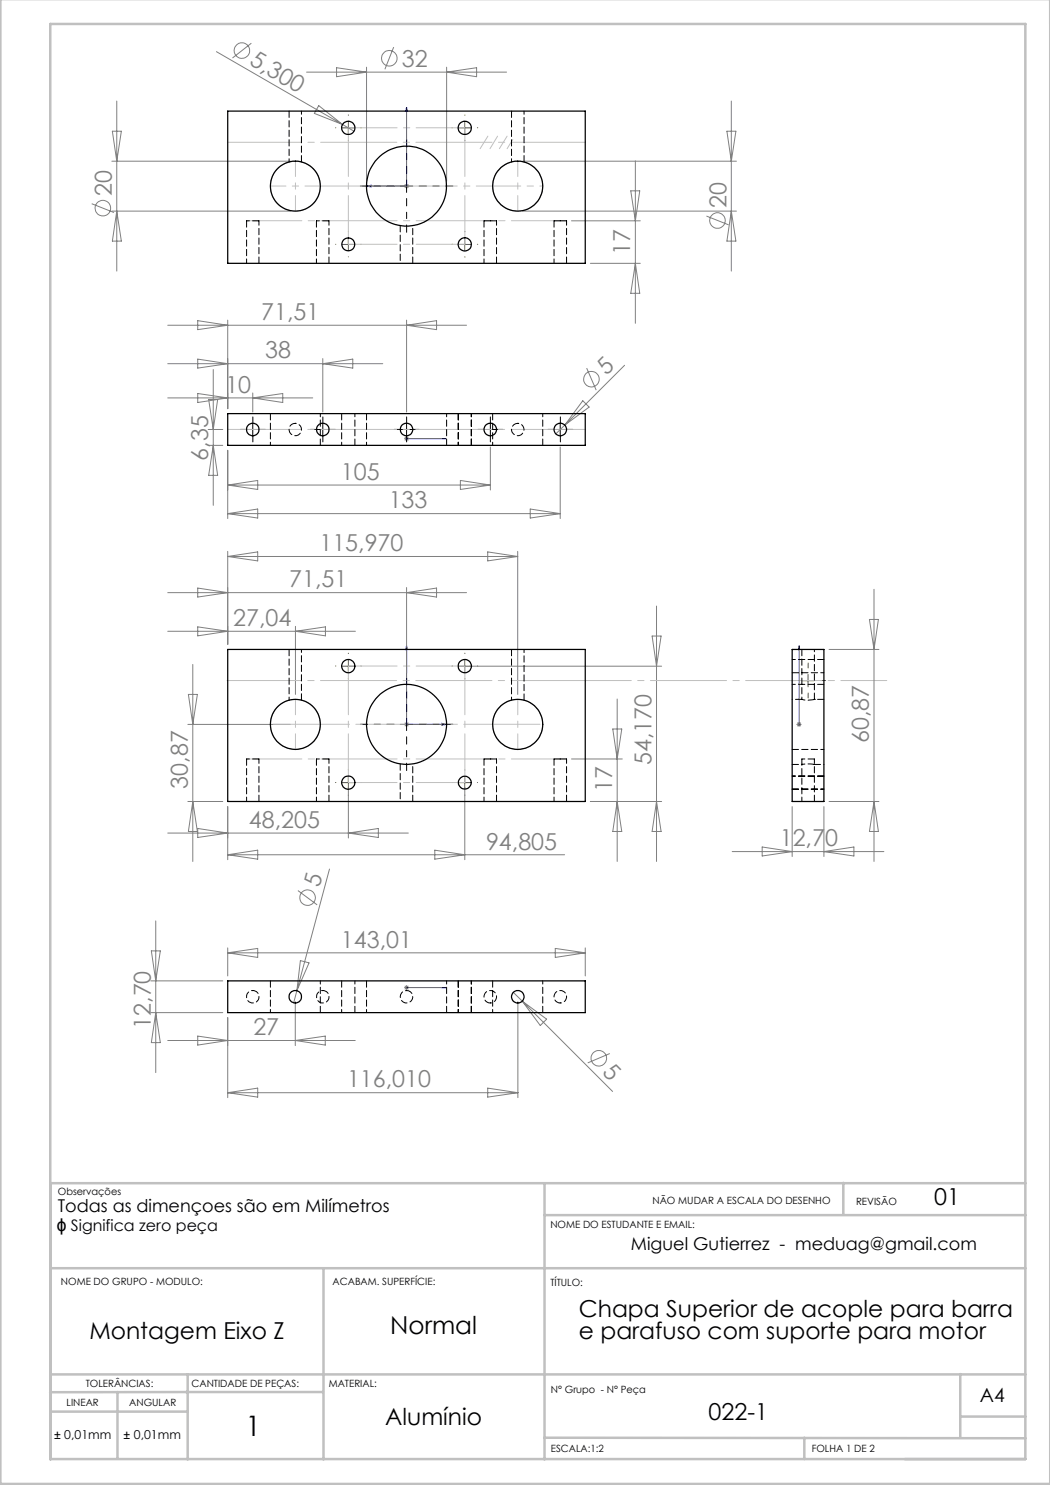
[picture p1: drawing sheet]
<svg xmlns="http://www.w3.org/2000/svg" width="210mm" height="297mm" viewBox="0 0 210 297" stroke-linecap="round" stroke-linejoin="round" font-family="sans-serif">
<g fill="none" stroke="#808080" stroke-width=".2">
<path d="M43.3 10.3l25.2 14.6M50.3 8.6l-3.8 3M61.3 14.4h40M67.3 13.5l6 .9-6 .9zM73.3 13.4v22.8M78.7 9.4l-1.7 4.5M89.3 13.4v22.8M89.3 14.4l6-.9v1.8zM22.4 32.2h35.7M22.5 26.2h1.8l-.9 6zM23.4 20.2v34M63.7 21.1l4.8 3.8-5.6-2.2z"/>
<path d="M68.5 24.9l2.3 1.3M80.8 37.2h1M81 36.9l.7 .7M81.3 36.7v1M81.7 36.9l-.7 .7M104.5 32.2h42.8M126.2 38.2h1.8l-.9 6zM127.1 32.2v32.5M145.4 26.2h1.8l-.9 6zM146.3 20.2v34M18.3 40.7l4.5 1.8M22.4 42.2h35.7"/>
<path d="M23.4 42.2l.9 6h-1.8zM104.5 42.2h42.8M114.3 44.2h13.8M118.1 52.7h10M127.1 52.7l.9 6h-1.8zM141.3 43.2l4.4 1.8M146.3 42.2l.9 6h-1.8zM33.5 79.6h29M33.5 72.7h43.1M33.5 65h59.8M39.5 64.1l6 .9-6 .9zM39.5 71.8l6 .9-6 .9z"/>
<path d="M39.5 78.7l6 .9-6 .9zM41.7 79.9h1.8l-.8 6zM42.7 73.9v27.2M45.5 64v17.7M50.6 78.6v3.8M50.6 79.6l6-.9v1.8zM64.6 71.7v10.7M64.6 72.7l6-.9v1.8zM81.3 64v18.4M81.3 65l6-.9v1.8zM117.3 73.6l1.9 4.4M124.9 73.1l-11.9 11.9"/>
<path d="M41.6 85.9h3M41.6 89.1h3M42.7 89.1l.8 6h-1.8zM45.5 90.1v13.6M45.5 97l6-.9v1.8zM45.5 97h52.6M80.8 87.7h1M81 87.4l.7 .7M81.3 87.2v1M81.7 87.4l-.7 .7M92.1 96.1l6 .9-6 .9zM98.1 89.4v8.6"/>
<path d="M112 89.4v14.3M113 85l-1.8 1.8M116.6 80.1l1.2 1.3-4.8 3.6zM33.5 118.5h59.8M39.5 117.6l6 .9-6 .9zM45.5 110.3v18.6M45.5 111.3h58M45.5 111.3l6-.9v1.8zM45.5 102.7l6-.9v1.8zM45.5 102.7h66.5M81.3 117.5v17.1M81.3 118.5l6-.9v1.8z"/>
<path d="M97.5 110.4l6 .9-6 .9zM103.5 110.3v28.6M106 101.8l6 .9-6 .9zM174.8 117.9v54.4M33.5 126.3h37.6M37.7 138.9h1.8l-.9 6zM38.6 132.9v39.4M39.5 125.4l6 .9-6 .9zM59.1 125.3v13.6M59.1 126.3l6-.9v1.8zM93.9 133.2h38.4M123.4 139.8v32.5"/>
<path d="M130.4 127.2h1.8l-.9 6zM131.3 121.2v51.1M165.8 129.9h10M173.9 123.9h1.8l-.9 6zM37.6 144.9h20.5M69.7 157.5v10.1M80.8 144.9h1M81 144.5l.7 .7M81.3 144.4v1M81.7 144.5l-.7 .7M93 157.5v14.4M114.3 151.8h10.2"/>
<path d="M122.6 145.8h1.8l-1 6zM159.3 144.9h1M159.5 144.5l.7 .7M159.8 144.4v1M160.2 144.5l-.7 .7M33.5 166.6h48.2M37.6 160.3h7M38.6 160.3l.9 6h-1.8zM39.5 165.7l6 .9-6 .9zM45.5 161.3v10.6M45.5 171l6-1v1.8zM45.5 171h67.4"/>
<path d="M59.6 178.1l3.8 2.9M65.9 173.8l-6.5 24.4M69.7 166.6l6-.9v1.8zM87 170l6 1-6 .8zM118.1 160.3h14.2M123.4 160.3l1 6h-1.8zM131.3 160.3l.9 6h-1.8zM146.4 170.3h30.4M152.4 169.4l6 .9-6 .9zM158.4 161.3v10M164.8 161.3v10M164.8 170.3l6-.9v1.8z"/>
<path d="M165.8 160.3h10M174.8 160.3l.9 6h-1.8zM30.2 196.2h14.4M30.3 190.2h1.8l-.9 6zM31.2 184.2v30.3M45.5 189.6v5.6M45.5 190.6l6-.9v1.8zM45.5 190.6h71.6M59.4 198.2l-.7 2.4M60.1 192.1l1.7 .5-2.4 5.6zM80.8 197.5h1M81 197.2l.7 .7"/>
<path d="M81.3 197v1M81.7 197.2l-.7 .7M102.7 198.5l1.8 1.7M111.1 189.7l6 .9-6 .9zM117.1 189.6v5.6M30.2 202.5h14.4M31.2 202.5l.9 6h-1.8zM33.5 208.1h37.5M39.5 207.2l6 .9-6 .9zM45.5 203.5v16M45.5 218.5l6-.9v1.8zM45.5 218.5h58.1"/>
<path d="M59.1 200.3v8.8M59.1 208.1l6-.9v1.8zM97.5 217.6l6.1 .9-6.1 .9zM103.6 200.3v19.2M104.5 200.2l18 18.1M104.5 200.2l4.8 3.6-1.2 1.3zM122 210.7l-4.5 1.9"/>
<circle cx="48.4" cy="10.1" r="1.55"/>
<circle cx="77.8" cy="11.6" r="1.56"/>
<circle cx="20.6" cy="41.6" r="1.56"/>
<circle cx="143.5" cy="44.1" r="1.55"/>
<circle cx="118.3" cy="75.8" r="1.55"/>
<circle cx="61.5" cy="179.5" r="1.55"/>
<circle cx="119.7" cy="211.7" r="1.56"/>
</g>
<g fill="none" stroke="#c0c0c0" stroke-width=".2">
<path d="M97.6 27.2l-1.6 2.5M99.5 27.2l-1.5 2.5M101.4 27.2l-1.5 2.5M102.6 27.9l-1.2 1.8"/>
<circle cx="59.1" cy="37.2" r="5"/>
<circle cx="103.5" cy="37.2" r="5"/>
<circle cx="59.1" cy="144.9" r="5"/>
<circle cx="103.5" cy="144.9" r="5"/>
</g>
<g fill="none" stroke="#00f" stroke-width=".2">
<path d="M73.4 37.2l.8-.2v.4zM81.3 21.5l.2 .8h-.4zM81.3 21.5v15.7h-7.9M81.1 87.7h.4zM81.3 87.7h.1M81.3 87.7h7.9M89.2 87.7h-.8h.8M81.3 129.1l.2 .8h-.4zM81.3 129.1v15.8h7.9M159.8 129.1v.8v-.8M159.8 129.1v15.8M88.4 144.7l.8 .2-.8 .2z"/>
<path d="M159.8 144.7v.4zM159.8 144.9h.1M81.1 197.5h.4zM81.3 197.5h.1M81.3 197.5h7.9M89.2 197.5h-.8h.8"/>
</g>
<path d="M78.8 37.2h-6.7M81.3 34.7v-6.7M81.3 39.7v6.8M83.8 37.2h6.8M78.8 144.9h-6.7M81.3 142.4v-6.8M81.3 147.4v6.7M83.8 144.9h6.8" fill="none" stroke="#000" stroke-width=".2" stroke-dasharray="15.2 1.3 1.3 1.3" stroke-dashoffset="13.8"/>
<g fill="none" stroke="#000" stroke-width=".2" stroke-dasharray="15.2 1.3 1.3 1.3">
<path d="M49.3 85.9h-1.2M50.6 84.6v-1.2M50.6 87.1v1.3M51.8 85.9h1.3M63.3 85.9h-1.2M64.6 84.6v-1.2M64.6 87.1v1.3M65.8 85.9h1.3M80.1 85.9h-1.3M81.3 84.6v-1.2M81.3 87.1v1.3M82.6 85.9h1.2"/>
<path d="M96.8 85.9h-1.2M98.1 84.6v-1.2M98.1 87.1v1.3M99.3 85.9h1.3M110.8 85.9h-1.2M112.1 84.6v-1.2M112.1 87.1v1.3M113.3 85.9h1.3"/>
</g>
<g fill="none" stroke="#000" stroke-width=".2">
<path d="M80 37.2h2.5M81.3 36v2.5M49.3 85.9h2.5M50.6 84.7v2.5M63.3 85.9h2.5M64.6 84.7v2.5M80 85.9h2.5M81.3 84.7v2.5M96.8 85.9h2.5M98.1 84.7v2.5M110.8 85.9h2.5M112 84.7v2.5"/>
<path d="M80 144.9h2.5M81.3 143.6v2.5"/>
</g>
<g fill="none" stroke="#808000" stroke-width=".2" stroke-dasharray="15.2 1.3 1.3 1.3">
<path d="M67.2 25.6h-.1M69.7 23.1v-.1M69.7 28.1h.1M72.2 25.6h.1M90.5 25.6h-.1M93 23.1v-.1M93 28.1h.1M95.5 25.6h.1M67.2 48.9h-.1M69.7 46.4v-.1M69.7 51.4h.1M72.2 48.9h.1"/>
<path d="M90.5 48.9h-.1M93 46.4v-.1M93 51.4h.1M95.5 48.9h.1M67.2 133.2h-.1M69.7 130.7v-.1M69.7 135.7v.1M72.2 133.2h.1M90.5 133.2h-.1M93 130.7v-.1M93 135.7v.1M95.5 133.2h.1"/>
<path d="M159.1 136.1h-1M161.6 133.6v-1M161.6 138.6v1M164.1 136.1h1M67.2 156.5h-.1M69.7 154v-.1M69.7 159v.1M72.2 156.5h.1M90.5 156.5h-.1M93 154h.1M93 159h.1M95.5 156.5h.1"/>
</g>
<g fill="none" stroke="#808000" stroke-width=".2">
<path d="M68.4 25.6h2.5M69.7 24.3v2.5M91.7 25.6h2.5M93 24.3v2.5M68.4 48.9h2.5M69.7 47.6v2.5M91.7 48.9h2.5M93 47.6v2.5M68.4 133.2h2.5M69.7 132v2.5M91.7 133.2h2.5M93 132v2.5"/>
<path d="M160.4 136.1h2.5M161.6 134.9v2.5M68.4 156.5h2.5M69.7 155.3v2.5M91.7 156.5h2.5M93 155.3v2.5"/>
</g>
<path d="M69.7 25.6h23.3M93 25.6v23.3M69.7 48.9v-23.3M93 48.9h-23.3M69.7 133.2h23.3M93 133.2v23.3M69.7 156.5v-23.3M93 156.5h-23.3" fill="none" stroke="#c0c0c0" stroke-width=".2" stroke-dasharray="15.2 1.3 1.3 1.3" stroke-dashoffset="5.5"/>
<path d="M45.5 28.5h71.6M117.1 136.1h-71.7" fill="none" stroke="#c0c0c0" stroke-width=".2" stroke-dasharray="15.2 1.3 1.3 1.3" stroke-dashoffset=".4"/>
<path d="M49.3 44.1h64M49.3 151.8h64" fill="none" stroke="#c0c0c0" stroke-width=".2" stroke-dasharray="15.2 1.3 1.3 1.3" stroke-dashoffset="4.2"/>
<path d="M64.1 37.2h39.5" fill="none" stroke="#c0c0c0" stroke-width=".2" stroke-dasharray="15.2 1.3 1.3 1.3" stroke-dashoffset="6.9"/>
<path d="M59.1 32.2v10M64.1 37.2h-10M103.6 32.2v10M59.1 139.9v10M103.6 139.9v10" fill="none" stroke="#c0c0c0" stroke-width=".2" stroke-dasharray="15.2 1.3 1.3 1.3" stroke-dashoffset="12.1"/>
<path d="M108.6 37.2h-5" fill="none" stroke="#c0c0c0" stroke-width=".2" stroke-dasharray="15.2 1.3 1.3 1.3" stroke-dashoffset="14.6"/>
<path d="M54.1 144.9h54.5" fill="none" stroke="#c0c0c0" stroke-width=".2" stroke-dasharray="15.2 1.3 1.3 1.3" stroke-dashoffset="-.6"/>
<path d="M117.1 136.1h60.3" fill="none" stroke="#c0c0c0" stroke-width=".2" stroke-dasharray="15.2 1.3 1.3 1.3" stroke-dashoffset="6.1"/>
<path d="M45.6 85.9h71.3" fill="none" stroke="#c0c0c0" stroke-width=".2" stroke-dasharray="15.2 1.3 1.3 1.3" stroke-dashoffset=".5"/>
<g fill="none" stroke="#c0c0c0" stroke-width=".5">
<path d="M.1 -.1v296.9h209.9v-296.9M10.1 4.8h195v287h-195zM108.9 236.6v55.3M168.7 236.6v6.3M205.1 236.6h-195v55.3M10.1 253.6h195M64.7 253.6v38.3M108.9 243h96.2M10.4 274.9h194.7M23.5 278.4v13.3M37.3 278.4h27.3M37.5 278.4h-27.5"/>
<path d="M37.5 274.9v17M192.1 274.8v12.7M10.2 282.3h27.3M108.9 287.5l96.2 .2M160.9 287.5v4.3M192.1 283.3h13"/>
</g>
<g fill="#00f">
<path d="M88.4 144.7l.8 .2-.8 .2zM81.3 129.1l.2 .8h-.4z"/>
<path d="M88.4 197.5h.8zM81.1 197.5h.4zM73.4 37.2l.8 .2v-.4zM81.3 21.5l-.2 .8h.4z"/>
<path d="M159.8 144.7v.4zM159.8 129.1v.8z"/>
<path d="M88.4 87.7h.8zM81.1 87.7h.4z"/>
</g>
<g fill="none" stroke="#000" stroke-width=".25">
<path d="M45.5 22.2h71.6v30.5h-71.6zM45.5 82.7h71.6v6.4h-71.6zM45.5 129.9h71.6v30.4h-71.6zM158.4 129.9h6.4v30.4h-6.4zM45.5 196.2h71.6v6.3h-71.6z"/>
<circle cx="59.1" cy="37.2" r="5"/>
<circle cx="69.7" cy="25.6" r="1.32"/>
<circle cx="81.3" cy="37.2" r="8"/>
<circle cx="93" cy="25.6" r="1.33"/>
<circle cx="103.5" cy="37.2" r="5"/>
<circle cx="69.7" cy="48.9" r="1.29"/>
<circle cx="93" cy="48.9" r="1.33"/>
<circle cx="50.6" cy="85.9" r="1.27"/>
<circle cx="64.6" cy="85.9" r="1.27"/>
<circle cx="81.3" cy="85.9" r="1.26"/>
<circle cx="98.1" cy="85.9" r="1.24"/>
<circle cx="112.1" cy="85.9" r="1.24"/>
<circle cx="69.7" cy="133.2" r="1.32"/>
<circle cx="93" cy="133.2" r="1.33"/>
<circle cx="59.1" cy="144.9" r="5"/>
<circle cx="69.7" cy="156.5" r="1.33"/>
<circle cx="81.3" cy="144.9" r="8"/>
<circle cx="93" cy="156.5" r="1.28"/>
<circle cx="103.5" cy="144.9" r="5"/>
<circle cx="59.1" cy="199.3" r="1.25"/>
<circle cx="103.6" cy="199.3" r="1.24"/>
</g>
<g fill="none" stroke="#000" stroke-width=".2" stroke-dasharray="1.3 .6">
<path d="M57.8 22.2v10.2M60.3 32.4v-10.2M102.3 22.2v10.2M104.8 32.4v-10.2M49.3 44.2v8.5M51.8 44.2h-2.5M51.8 52.7v-8.5M63.3 44.2v8.5M65.8 44.2h-2.5M65.8 52.7v-8.5M80 45.1v7.6M82.5 52.7v-7.6"/>
<path d="M96.8 44.2v8.5M98.1 44.2h-1.3M99.3 44.2h-1.2M99.3 52.7v-8.5M110.8 44.2v8.5M112 44.2h-1.2M113.3 44.2h-1.3M113.3 52.7v-8.5M54.1 82.7v6.4M59.1 84.7a1.25 1.25 0 0 0-1.1 1.8 1.25 1.25 0 0 0 2.1 .2 1.25 1.25 0 0 0-.7-2h-.3M64.1 89.1v-6.4M68.3 82.7v6.4"/>
<path d="M71 89.1v-6.4M73.3 82.7v6.4M89.3 89.1v-6.4M91.6 82.7v6.4M91.7 82.7v6.4M94.2 89.1v-6.4M94.3 89.1v-6.4M98.5 82.7v6.4M103.6 84.7a1.24 1.24 0 0 0-1.1 1.8 1.24 1.24 0 0 0 2.1 .2 1.24 1.24 0 0 0-.7-2h-.3M108.5 89.1v-6.4M57.8 129.9v10.1M102.3 129.9v10.1"/>
<path d="M158.4 134.5h6.4M160.4 139.9h-2M160.4 129.9v10M162.9 139.9h-.1a4.7 4.7 0 0 1-2.4 0M162.9 139.9v-10M162.9 139.9h.1M164.8 139.9h-1.9M164.8 131.9h-6.4M164.8 136.9h-6.4M49.3 151.8v8.5M51.8 151.8h-2.5M60.3 140v-10.1"/>
<path d="M63.3 151.8v8.5M65.8 151.8h-2.5M80 152.8v7.5M96.8 151.8v8.5M98.1 151.8h-1.3M99.3 151.8h-1.2M104.8 140v-10.1M110.8 151.8v8.5M112 151.8h-1.2M113.3 151.8h-1.3M158.4 149.9h6.4M158.4 157.9h6.4"/>
<path d="M158.4 152.9h2M158.4 157.8h6.4M160.4 151.8v8.5M162.8 152.9l-.8-.1-1.6 .1M162.8 152.9h2M162.9 151.8h-2.5M164.8 155.2h-6.4M164.8 155.3h-6.4M51.8 160.3v-8.5M65.8 160.3v-8.5M82.5 160.3v-7.5M99.3 160.3v-8.5"/>
<path d="M113.3 160.3v-8.5M162.9 160.3v-8.5M50.6 198.1a1.25 1.25 0 0 1 1.1 1.7 1.25 1.25 0 0 1-2 .5 1.25 1.25 0 0 1 .4-2.1l.5-.1M54.1 196.2v6.3M64.6 198.1a1.25 1.25 0 0 1 1.1 1.8 1.25 1.25 0 0 1-2 .4 1.25 1.25 0 0 1 .3-2.1l.6-.1M68.3 196.2v6.3M73.3 196.2v6.3M81.3 198.1a1.24 1.24 0 0 1 1.1 1.8 1.24 1.24 0 0 1-2.1 .2 1.24 1.24 0 0 1 .7-1.9l.3-.1M91.6 196.2v6.3M91.7 196.2v6.3M98.5 196.2v6.3M64.1 202.5v-6.3"/>
<path d="M71 202.5v-6.3M89.3 202.5v-6.3M94.2 202.5v-6.3M94.3 202.5v-6.3M98.1 200.6a1.25 1.25 0 0 1-1.2-1.7 1.25 1.25 0 0 1 2-.5 1.25 1.25 0 0 1-.3 2.1l-.5 .1M108.5 202.5v-6.3M112 200.6a1.25 1.25 0 0 1-1.1-1.7 1.25 1.25 0 0 1 2-.5 1.25 1.25 0 0 1-.3 2.1l-.6 .1"/>
</g>
<text font-size="5.6" x="49.1" y="287.2">1</text>
<text font-size="4.9" x="78.1" y="266.8">Normal</text>
<g font-size="4.7" fill="#808080">
<text x="49.7" y="12.9" transform="rotate(30 49.7 12.9)">5,300</text>
<text x="80.4" y="13.4">32</text>
<text x="22.4" y="39.1" transform="rotate(-90 22.4 39.1)">20</text>
<text x="145.3" y="41.6" transform="rotate(-90 145.3 41.6)">20</text>
<text x="126.1" y="51" transform="rotate(-90 126.1 51)">17</text>
<text x="52.2" y="64">71,51</text>
<text x="53.1" y="71.7">38</text>
<text x="121.3" y="75.3" transform="rotate(-45 121.3 75.3)">5</text>
<text x="45.1" y="78.6">10</text>
<text x="41.6" y="92.2" transform="rotate(-90 41.6 92.2)">6,35</text>
<text x="68.2" y="96">105</text>
<text x="77.7" y="101.7">133</text>
<text x="63.9" y="110.3">115,970</text>
<text x="57.9" y="117.5">71,51</text>
<text x="46.6" y="125.2">27,04</text>
<text x="173.8" y="148.6" transform="rotate(-90 173.8 148.6)">60,87</text>
<text x="130.3" y="153" transform="rotate(-90 130.3 153)">54,170</text>
<text x="37.6" y="157.7" transform="rotate(-90 37.6 157.7)">30,87</text>
<text x="122.5" y="158.5" transform="rotate(-90 122.5 158.5)">17</text>
<text x="49.8" y="165.6">48,205</text>
<text x="97.2" y="169.9">94,805</text>
<text x="156" y="169.3">12,70</text>
<text x="63.9" y="177.6" transform="rotate(-75 63.9 177.6)">5</text>
<text x="68.2" y="189.5">143,01</text>
<text x="30.2" y="205.8" transform="rotate(-90 30.2 205.8)">12,70</text>
<text x="50.7" y="207.1">27</text>
<text x="120.3" y="214.7" transform="rotate(45 120.3 214.7)">5</text>
<text x="69.4" y="217.5">116,010</text>
</g>
<g font-size="4.7">
<text x="186.8" y="240.9">01</text>
<text x="115.8" y="263.3">Chapa Superior de acople para barra</text>
<text x="17.9" y="267.9">Montagem Eixo Z</text>
<text x="115.8" y="267.9">e parafuso com suporte para motor</text>
<text x="77.1" y="285">Alumínio</text>
<text x="141.7" y="284">022-1</text>
</g>
<text font-size="3.9" x="196" y="280.4">A4</text>
<g font-size="3.5">
<text x="11.6" y="242.4">Todas as dimençoes são em Milímetros</text>
<text x="11.4" y="246.1">ɸ Significa zero peça</text>
<text x="126.2" y="250.1">Miguel Gutierrez - meduag@gmail.com</text>
</g>
<g font-size="2.5">
<text x="10.8" y="287.8">± 0,01mm</text>
<text x="24.7" y="287.8">± 0,01mm</text>
</g>
<g font-size="2">
<text x="11.6" y="239.1">Observações</text>
<text x="110.1" y="245.5">NOME DO ESTUDANTE E EMAIL:</text>
<text x="130.5" y="240.8">NÃO MUDAR A ESCALA DO DESENHO</text>
<text x="171.2" y="241">REVISÃO</text>
<text x="12.2" y="256.9">NOME DO GRUPO - MODULO:</text>
<text x="66.5" y="256.9">ACABAM. SUPERFÍCIE:</text>
<text x="110.1" y="257.1">TÍTULO:</text>
<text x="13.3" y="281.2">LINEAR</text>
<text x="17.1" y="277.4">TOLERÂNCIAS:</text>
<text x="25.8" y="281.2">ANGULAR</text>
<text x="38.3" y="277.4">CANTIDADE DE PEÇAS:</text>
<text x="65.8" y="277.4">MATERIAL:</text>
<text x="110.2" y="278.5">N° Grupo - N° Peça</text>
<text x="110.2" y="290.5">ESCALA:1:2</text>
<text x="162.4" y="290.4">FOLHA 1 DE 2</text>
</g>
</svg>
